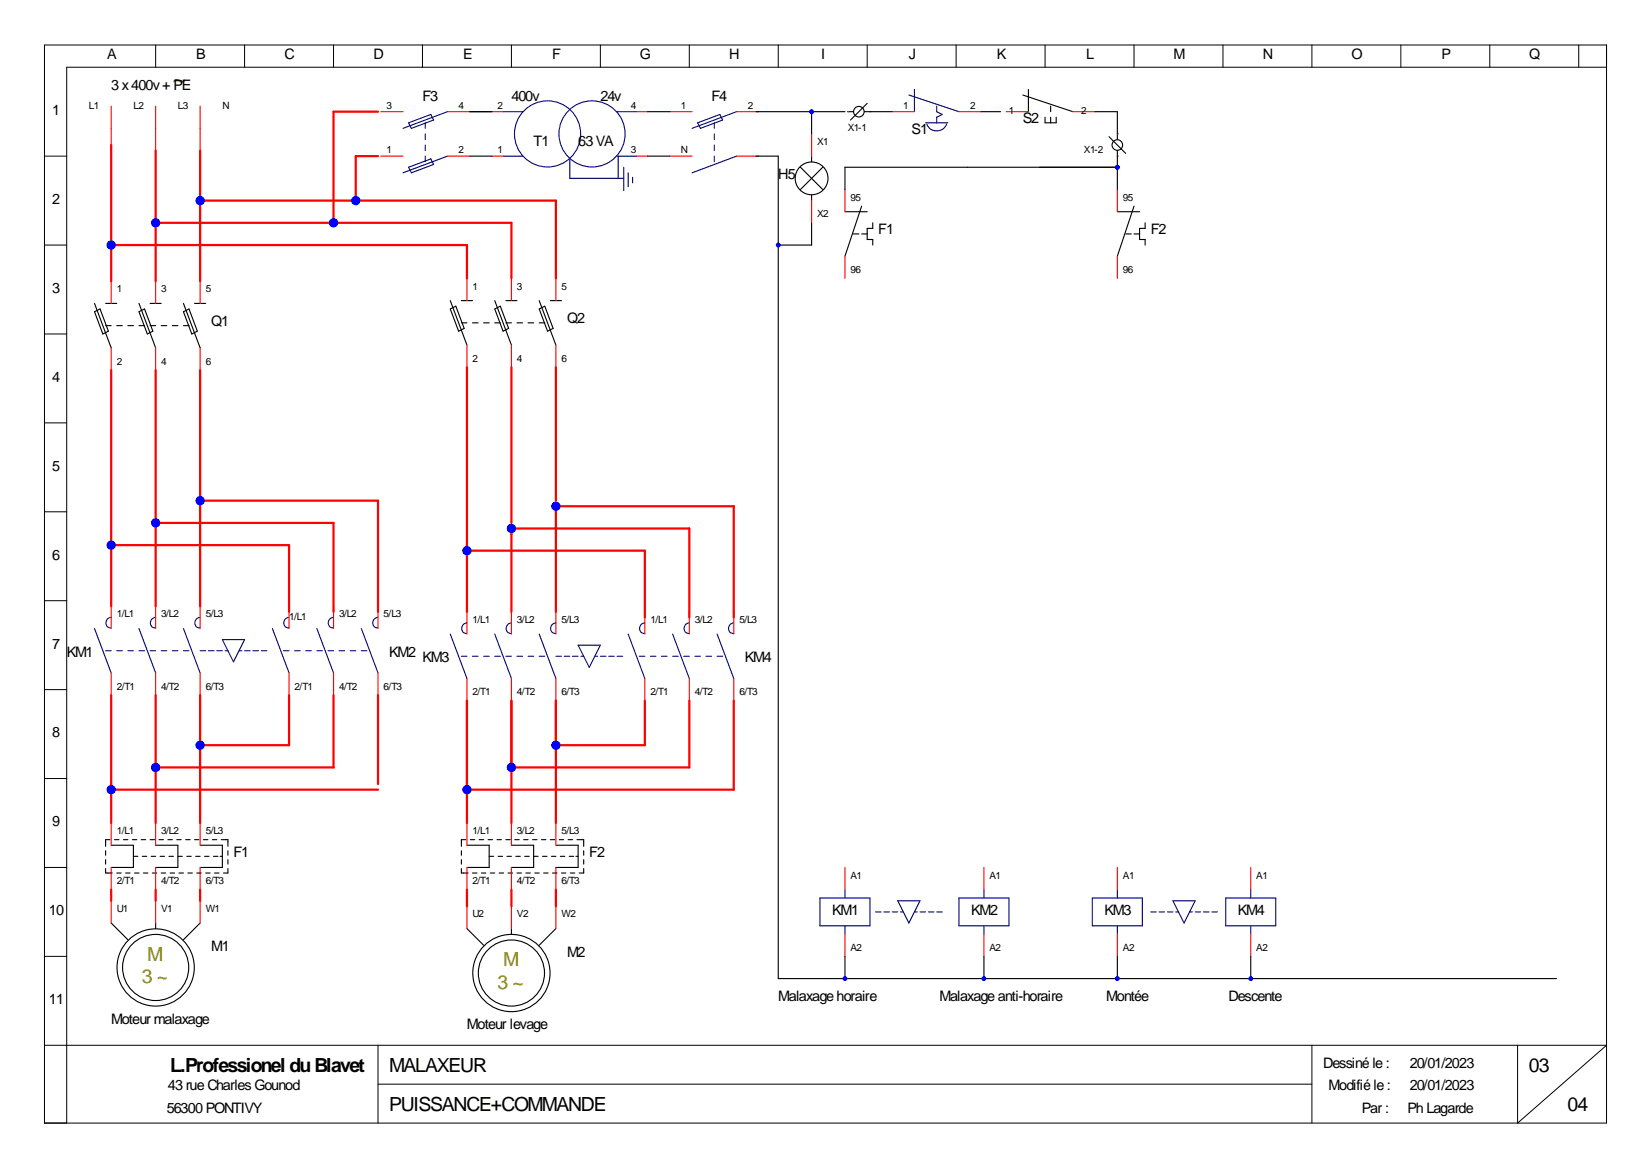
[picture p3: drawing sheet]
<svg xmlns="http://www.w3.org/2000/svg" width="297mm" height="210mm" viewBox="0 0 297 210" stroke-linecap="round" stroke-linejoin="round" font-family="sans-serif">
<g fill="none" stroke="#000" stroke-width=".18">
<path d="M8 8.1h281v194h-281zM28 8.1v4M44 8.1v4M60 8.1v4M76 8.1v4M92 8.1v4M108 8.1v4M124 8.1v4M140 8.1v4M156 8.1v4M172 8.1v4M188 8.1v4"/>
<path d="M204 8.1v4M220 8.1v4M236 8.1v4M252 8.1v4M268 8.1v4M284 8.1v4M289 12.1h-277v190M8 28.1h4M8 44.1h4M8 60.1h4M8 76.1h4M8 92.1h4"/>
<path d="M8 108.1h4M8 124.1h4M8 140.1h4M8 156.1h4M8 172.1h4M8 188.1h281l-16 14v-14M68 188.1v14M68 195.1h168M236 188.1v14"/>
</g>
<g fill="none" stroke="#f00" stroke-width=".2">
<path d="M20 19.1v8M28 19.1v8M36 19.1v8M68.5 20.1h4M68.5 28.1h4M80.5 20.1h4M80.5 28.1h4M88.5 20.1h2M88.5 28.1h2M114.5 20.1h2M114.5 28.1h2M120.5 20.1h4"/>
<path d="M120.5 28.1h4M132.5 20.1h4M132.5 28.1h4M146 24.1v4M146 36.1v4M152 34.1v4M152.5 20.1h.1M156.5 20.1h.1M160.5 20.1h4M172.5 20.1h4M181 20.1h4M193 20.1h4"/>
<path d="M201 24.1h.1M201 28.1h.1M201 34.1v4M20 50.6v4M28 50.6v4M36 50.6v4M84 50.1v4M92 50.1v4M100 50.1v4M152 46.1v4M201 46.1v4M20 62.6v4"/>
<path d="M28 62.6v4M36 62.6v4M84 62.1v4M92 62.1v4M100 62.1v4M20 109.1v4M28 109.1v4M36 109.1v4M52 109.1v4M60 109.1v4M68 109.1v4M84 110.1v4"/>
<path d="M92 110.1v4M100 110.1v4M116 110.1v4M124 110.1v4M132 110.1v4M20 121.1v4M28 121.1v4M36 121.1v4M52 121.1v4M60 121.1v4M68 121.1v4M84 122.1v4"/>
<path d="M92 122.1v4M100 122.1v4M116 122.1v4M124 122.1v4M132 122.1v4M20 148.1v4M20 156.1v4M28 148.1v4M28 156.1v4M36 148.1v4M36 156.1v4M84 148.1v4"/>
<path d="M84 156.1v4M92 148.1v4M92 156.1v4M100 148.1v4M100 156.1v4M152 156.1v4M177 156.1v4M201 156.1v4M225 156.1v4M20 162.1v4M28 162.1v4M36 162.1v4"/>
<path d="M84 163.1v4M92 163.1v4M100 163.1v4M152 168.1v4M177 168.1v4M201 168.1v4M225 168.1v4"/>
</g>
<g fill="none" stroke="#000080" stroke-width=".2">
<path d="M163.5 17.1l9 3M164.5 16.1v4M168.5 19.1v1l1 .5-1 .5v1M73.5 30.1l4-1.5 .5 1-4 1.5zM73.5 22.1l4-1.5 .5 1-4 1.5zM76.5 22.1v1M76.5 24.1v1M76.5 26.1v1M76.5 28.1v1M80.5 20.1l-8 3M80.5 28.1l-8 3M90.5 20.1h3.5"/>
<path d="M90.5 28.1h3.5M102.5 28.6v3.5h9.7M111 20.1h3.5M111 28.1h3.5M111.2 28.1v4M112.2 30.1v4.2M113 31.1v2.5M113.8 31.9v1M125.5 22.1l4-1.5 .5 1-4 1.5zM128.5 22.1v1M128.5 24.1v1M128.5 26.1v1"/>
<path d="M128.5 28.1v1M132.5 20.1l-8 3M132.5 28.1l-8 3M166.5 22.1h4M166.7 22.3a1.92 1.92 0 0 0 1.8 1.2 1.92 1.92 0 0 0 1.8-1.2M17 113.1l3 8M19 117.1h1M20 111.1a.95 .95 0 0 0-1 .9 .95 .95 0 0 0 1 1M21 117.1h1M23 117.1h1M25 113.1l3 8M25 117.1h1"/>
<path d="M27 117.1h1M28 111.1a.95 .95 0 0 0-1 .9 .95 .95 0 0 0 1 1M29 117.1h1M31 117.1h1M33 113.1l3 8M33 117.1h1M36 111.1a.95 .95 0 0 0-1 .9 .95 .95 0 0 0 1 1M36 117.1h1M37.5 117.1h1M39 117.1h1M40 115.1h4l-2 4zM40.5 117.1h.5"/>
<path d="M43 117.1h.5M44 117.1h1M45.5 117.1h1M47 117.1h1M49 113.1l3 8M51 117.1h1M52 111.1a.95 .95 0 0 0-1 .9 .95 .95 0 0 0 1 1M53 117.1h1M55 117.1h1M57 117.1h1M57 113.1l3 8M59 117.1h1"/>
<path d="M60 111.1a.95 .95 0 0 0-1 .9 .95 .95 0 0 0 1 1M61 117.1h1M63 117.1h1M65 117.1h1M65 113.1l3 8M68 111.1a.95 .95 0 0 0-1 .9 .95 .95 0 0 0 1 1M81 114.1l3 8M83 118.1h1M84 112.1a.95 .95 0 0 0-1 .9 .95 .95 0 0 0 1 1M85 118.1h1M87 118.1h1M89 118.1h1"/>
<path d="M89 114.1l3 8M91 118.1h1M92 112.1a.95 .95 0 0 0-1 .9 .95 .95 0 0 0 1 1M93 118.1h1M95 118.1h1M97 118.1h1M97 114.1l3 8M100 112.1a.95 .95 0 0 0-1 .9 .95 .95 0 0 0 1 1M100 118.1h1M101.5 118.1h1M103 118.1h1M104 116.1h4l-2 4z"/>
<path d="M104.5 118.1h.5M107 118.1h.5M108 118.1h1M109.5 118.1h1M111 118.1h1M113 114.1l3 8M115 118.1h1M116 112.1a.95 .95 0 0 0-1 .9 .95 .95 0 0 0 1 1M117 118.1h1M119 118.1h1M121 114.1l3 8M121 118.1h1"/>
<path d="M123 118.1h1M124 112.1a.95 .95 0 0 0-1 .9 .95 .95 0 0 0 1 1M125 118.1h1M127 118.1h1M129 114.1l3 8M129 118.1h1M132 112.1a.95 .95 0 0 0-1 .9 .95 .95 0 0 0 1 1M147.5 161.6h9v5h-9zM152 160.1v1.5M152 166.6v1.5M157.5 164.1h1M159 164.1h1"/>
<path d="M160.5 164.1h1M161.5 162.1h4l-2 4zM162 164.1h.5M164.5 164.1h.5M165.5 164.1h1M167 164.1h1M168.5 164.1h1M172.5 161.6h9v5h-9zM177 160.1v1.5M177 166.6v1.5M196.5 161.6h9v5h-9zM201 160.1v1.5"/>
<path d="M201 166.6v1.5M207 164.1h1M208.5 164.1h1M210 164.1h1M211 162.1h4l-2 4zM211.5 164.1h.5M214 164.1h.5M215 164.1h1M216.5 164.1h1M218 164.1h1M220.5 161.6h9v5h-9zM225 160.1v1.5"/>
<path d="M225 166.6v1.5"/>
<circle cx="98.5" cy="24.1" r="6"/>
<circle cx="106.5" cy="24.1" r="6"/>
</g>
<g fill="none" stroke="#000" stroke-width=".2">
<path d="M156 18.6l-3 3M184 17.1l9 3M185 16.1v4M189 19.1v1M84.5 20.1h4M84.5 28.1h4M116.5 20.1h4M116.5 28.1h4M136 20.1h16M136 28.1h4v148h140M144 30.1l4 4M146 20.1v4"/>
<path d="M146 28.1v1M146 35.1v1M148 30.1l-4 4M152 38.1h4M152.5 20.1h1M155 37.1l-3 9M155.5 20.1h5M176.5 20.1h3.5M188 21.1v1h2v-1M189 21.1v1M197 20.1h4v5M199.5 24.6l3 3"/>
<path d="M201 27.1v7M201 38.1h4M201 30.1h-49v4M204 37.1l-3 9M17 54.6l3 8M17 56.1l1-.5 1.5 4-1 .5zM19 58.6h1M19 54.6h2M21 58.6h1M23 58.6h1M25 54.6l3 8M25 58.6h1"/>
<path d="M25 56.1l1-.5 1.5 4-1 .5zM27 58.6h1M27 54.6h2M29 58.6h1M31 58.6h1M33 54.6l3 8M33 58.6h1M33 56.1l1-.5 1.5 4-1 .5zM35 54.6h2M81 54.1l3 8M81 55.6l1-.5 1.5 4-1 .5zM83 58.1h1"/>
<path d="M83 54.1h2M85 58.1h1M87 58.1h1M89 54.1l3 8M89 58.1h1M89 55.6l1-.5 1.5 4-1 .5zM91 58.1h1M91 54.1h2M93 58.1h1M95 58.1h1M97 54.1l3 8M97 58.1h1"/>
<path d="M97 55.6l1-.5 1.5 4-1 .5zM99 54.1h2M146 40.1v4h-6M153.5 42.1h1M155 42.1h1M157 40.1v1h-1v2h1v1M202.5 42.1h1M204 42.1h1M206 40.1v1h-1v2h1v1M19 156.3v.8h1.2M19 153.1v.8M19 154.7v.8"/>
<path d="M19.8 151.1h-.8v1.2M20 152.1h4v4h-4M20.6 151.1h.8M21 157.1h.8M22.2 151.1h.8M22.6 157.1h.8M23.8 151.1h.8M24 154.1h.8M24.2 157.1h.8M25.4 151.1h.8M25.6 154.1h.8M25.8 157.1h.8"/>
<path d="M27 151.1h.8M27.2 154.1h.8M27.4 157.1h.8M28 152.1h4v4h-4M28.6 151.1h.8M28.8 154.1h.8M29 157.1h.8M30.2 151.1h.8M30.4 154.1h.8M30.6 157.1h.8M31.8 151.1h.8M32 154.1h.8"/>
<path d="M32.2 157.1h.8M33.4 151.1h.8M33.6 154.1h.8M33.8 157.1h.8M35 151.1h.8M35.2 154.1h.8M35.4 157.1h.8M36 152.1h4v4h-4M36.6 151.1h.8M36.8 154.1h.8M37 157.1h.8M38.2 151.1h.8"/>
<path d="M38.4 154.1h.8M38.6 157.1h.8M39.6 154.1h.4M39.8 151.1h1.2v1.2M41 156.3v.8h-.8M41 153.1v.8M41 154.7v.8M83 156.3v.8h1.2M83 153.1v.8M83 154.7v.8M83.8 151.1h-.8v1.2M84 152.1h4v4h-4"/>
<path d="M84.6 151.1h.8M85 157.1h.8M86.2 151.1h.8M86.6 157.1h.8M87.8 151.1h.8M88 154.1h.8M88.2 157.1h.8M89.4 151.1h.8M89.6 154.1h.8M89.8 157.1h.8M91 151.1h.8M91.2 154.1h.8"/>
<path d="M91.4 157.1h.8M92 152.1h4v4h-4M92.6 151.1h.8M92.8 154.1h.8M93 157.1h.8M94.2 151.1h.8M94.4 154.1h.8M94.6 157.1h.8M95.8 151.1h.8M96 154.1h.8M96.2 157.1h.8M97.4 151.1h.8"/>
<path d="M97.6 154.1h.8M97.8 157.1h.8M99 151.1h.8M99.2 154.1h.8M99.4 157.1h.8M100 152.1h4v4h-4M100.6 151.1h.8M100.8 154.1h.8M101 157.1h.8M102.2 151.1h.8M102.4 154.1h.8M102.6 157.1h.8"/>
<path d="M103.6 154.1h.4M103.8 151.1h1.2v1.2M105 153.1v.8M105 154.7v.8M105 156.3v.8h-.8M20 166.1l3 3M28 166.1v1M36 166.1l-3 3M84 167.1l3 3M92 167.1v1M100 167.1l-3 3M152 172.1v4"/>
<path d="M177 172.1v4M201 172.1v4M225 172.1v4"/>
<circle cx="146" cy="32.1" r="2.95"/>
<circle cx="154.5" cy="20.1" r=".95"/>
<circle cx="201" cy="26.1" r=".95"/>
<circle cx="28" cy="174.1" r="7"/>
<circle cx="28" cy="174.1" r="6"/>
<circle cx="92" cy="175.1" r="7"/>
<circle cx="92" cy="175.1" r="6"/>
</g>
<g fill="none" stroke="#f00" stroke-width=".4">
<path d="M20 26.1v24.5M28 27.1v23.5M36 36.1h64v14M36 27.1v23.5M68 20.1h-8v20M68 28.1h-4v8M20 44.1h64v6M28 40.1h64v10M20 66.6v42.5M28 66.6v42.5M36 66.6v42.5M84 66.1v44"/>
<path d="M92 66.1v28M100 66.1v24M20 98.1h32v12M28 94.1h32v16M36 90.1h32v20M84 99.1h32v12M92 110.1v-15h32v16M100 110.1v-19h32v20M20 125.1v23M28 125.1v23M36 125.1v23M52 125.1v9h-16"/>
<path d="M60 125.1v13h-32M68 125.1v16M84 126.1v22M92 126.1v22M100 126.1v22M116 126.1v8h-16M124 126.1v12h-32M132 126.1v16h-48M20 142.1h48M20 160.1v2M28 160.1v2M36 160.1v2"/>
<path d="M84 160.1v3M92 160.1v3M100 160.1v3"/>
</g>
<g fill="#00f" stroke="#00f" stroke-width=".18">
<circle cx="36" cy="90.1" r=".75"/>
<circle cx="28" cy="94.1" r=".75"/>
<circle cx="20" cy="98.1" r=".75"/>
<circle cx="100" cy="134.1" r=".75"/>
<circle cx="92" cy="138.1" r=".75"/>
<circle cx="20" cy="44.1" r=".75"/>
<circle cx="84" cy="142.1" r=".75"/>
<circle cx="100" cy="91.1" r=".75"/>
<circle cx="92" cy="95.1" r=".75"/>
<circle cx="84" cy="99.1" r=".75"/>
<circle cx="36" cy="36.1" r=".75"/>
<circle cx="20" cy="142.1" r=".75"/>
<circle cx="28" cy="138.1" r=".75"/>
<circle cx="36" cy="134.1" r=".75"/>
<circle cx="201" cy="30.1" r=".35"/>
<circle cx="201" cy="176.1" r=".35"/>
<circle cx="177" cy="176.1" r=".35"/>
<circle cx="152" cy="176.1" r=".35"/>
<circle cx="28" cy="40.1" r=".75"/>
<circle cx="64" cy="36.1" r=".75"/>
<circle cx="60" cy="40.1" r=".75"/>
<circle cx="146" cy="20.1" r=".35"/>
<circle cx="140" cy="44.1" r=".35"/>
<circle cx="225" cy="176.1" r=".35"/>
</g>
<text font-size="4.4" fill="#808000" x="31" y="15.6">~</text>
<g font-size="3.5" fill="#808000">
<text x="26.5" y="172.9">M</text>
<text x="90.5" y="173.9">M</text>
<text x="25.5" y="176.9">3 ~</text>
<text x="89.5" y="177.9">3 ~</text>
</g>
<g font-size="3.5">
<text x="30.6" y="192.9">L.Professionel duBlavet</text>
<text x="70" y="192.9">MALAXEUR</text>
<text x="275" y="192.9">03</text>
<text x="70" y="199.9">PUISSANCE+COMMANDE</text>
<text x="282" y="199.9">04</text>
</g>
<g font-size="2.6">
<text x="19.3" y="10.7">A</text>
<text x="35.3" y="10.7">B</text>
<text x="51.2" y="10.7">C</text>
<text x="67.2" y="10.7">D</text>
<text x="83.3" y="10.7">E</text>
<text x="99.3" y="10.7">F</text>
<text x="115.1" y="10.7">G</text>
<text x="131.2" y="10.7">H</text>
<text x="147.7" y="10.7">I</text>
<text x="163.5" y="10.7">J</text>
<text x="179.3" y="10.7">K</text>
<text x="195.4" y="10.7">L</text>
<text x="211.1" y="10.7">M</text>
<text x="227.2" y="10.7">N</text>
<text x="243.1" y="10.7">O</text>
<text x="259.3" y="10.7">P</text>
<text x="275.1" y="10.7">Q</text>
<text x="20" y="16.2">3 x400v+ PE</text>
<text x="9.4" y="20.7">1</text>
<text x="76" y="18.2">F3</text>
<text x="92" y="18.2">400v</text>
<text x="108" y="18.2">24v</text>
<text x="128" y="18.2">F4</text>
<text x="184" y="22.2">S2</text>
<text x="96" y="26.2">T1</text>
<text x="104" y="26.2">63 VA</text>
<text x="164" y="24.2">S1</text>
<text x="140" y="32.2">H5</text>
<text x="9.4" y="36.7">2</text>
<text x="158" y="42.2">F1</text>
<text x="207" y="42.2">F2</text>
<text x="9.4" y="52.7">3</text>
<text x="38" y="58.7">Q1</text>
<text x="102" y="58.2">Q2</text>
<text x="9.4" y="68.7">4</text>
<text x="9.4" y="84.7">5</text>
<text x="9.4" y="100.7">6</text>
<text x="9.4" y="116.7">7</text>
<text x="12" y="118.2">KM1</text>
<text x="70" y="118.2">KM2</text>
<text x="76" y="119.2">KM3</text>
<text x="134" y="119.2">KM4</text>
<text x="9.4" y="132.7">8</text>
<text x="9.4" y="148.7">9</text>
<text x="42" y="154.2">F1</text>
<text x="106" y="154.2">F2</text>
<text x="8.8" y="164.7">10</text>
<text x="149.7" y="164.7">KM1</text>
<text x="174.7" y="164.7">KM2</text>
<text x="198.7" y="164.7">KM3</text>
<text x="222.7" y="164.7">KM4</text>
<text x="38" y="171.2">M1</text>
<text x="102" y="172.2">M2</text>
<text x="8.8" y="180.7">11</text>
<text x="20" y="184.2">Moteur malaxage</text>
<text x="84" y="185.2">Moteur levage</text>
<text x="140" y="180.2">Malaxage horaire</text>
<text x="169" y="180.2">Malaxage anti-horaire</text>
<text x="199" y="180.2">Montée</text>
<text x="221" y="180.2">Descente</text>
<text x="30.2" y="196.2">43 rue Charles Gounod</text>
<text x="238" y="192.2">Dessiné le :</text>
<text x="239" y="196.2">Modifié le :</text>
<text x="253.6" y="192.2">20/01/2023</text>
<text x="253.6" y="196.2">20/01/2023</text>
<text x="30" y="200.2">56300 PONTIVY</text>
<text x="245" y="200.2">Par :</text>
<text x="253.2" y="200.2">Ph Lagarde</text>
</g>
<g font-size="1.8">
<text x="16" y="19.6">L1</text>
<text x="24" y="19.6">L2</text>
<text x="32" y="19.6">L3</text>
<text x="40" y="19.6">N</text>
<text x="69.5" y="19.6">3</text>
<text x="82.5" y="19.6">4</text>
<text x="89.5" y="19.6">2</text>
<text x="113.5" y="19.6">4</text>
<text x="122.5" y="19.6">1</text>
<text x="134.5" y="19.6">2</text>
<text x="152.5" y="23.6">X1-1</text>
<text x="162.5" y="19.6">1</text>
<text x="174.5" y="19.6">2</text>
<text x="181.5" y="20.6">1</text>
<text x="194.5" y="20.6">2</text>
<text x="69.5" y="27.6">1</text>
<text x="82.5" y="27.6">2</text>
<text x="89.5" y="27.6">1</text>
<text x="113.5" y="27.6">3</text>
<text x="122.5" y="27.6">N</text>
<text x="147" y="26.1">X1</text>
<text x="195" y="27.6">X1-2</text>
<text x="147" y="39.1">X2</text>
<text x="153" y="36.1">95</text>
<text x="202" y="36.1">95</text>
<text x="21" y="52.6">1</text>
<text x="29" y="52.6">3</text>
<text x="37" y="52.6">5</text>
<text x="85" y="52.1">1</text>
<text x="93" y="52.1">3</text>
<text x="101" y="52.1">5</text>
<text x="153" y="49.1">96</text>
<text x="202" y="49.1">96</text>
<text x="21" y="65.6">2</text>
<text x="29" y="65.6">4</text>
<text x="37" y="65.6">6</text>
<text x="85" y="65.1">2</text>
<text x="93" y="65.1">4</text>
<text x="101" y="65.1">6</text>
<text x="21" y="111.1">1/L1</text>
<text x="29" y="111.1">3/L2</text>
<text x="37" y="111.1">5/L3</text>
<text x="52" y="111.6">1/L1</text>
<text x="61" y="111.1">3/L2</text>
<text x="69" y="111.1">5/L3</text>
<text x="85" y="112.1">1/L1</text>
<text x="93" y="112.1">3/L2</text>
<text x="101" y="112.1">5/L3</text>
<text x="117" y="112.1">1/L1</text>
<text x="125" y="112.1">3/L2</text>
<text x="133" y="112.1">5/L3</text>
<text x="21" y="124.1">2/T1</text>
<text x="29" y="124.1">4/T2</text>
<text x="37" y="124.1">6/T3</text>
<text x="53" y="124.1">2/T1</text>
<text x="61" y="124.1">4/T2</text>
<text x="69" y="124.1">6/T3</text>
<text x="85" y="125.1">2/T1</text>
<text x="93" y="125.1">4/T2</text>
<text x="101" y="125.1">6/T3</text>
<text x="117" y="125.1">2/T1</text>
<text x="125" y="125.1">4/T2</text>
<text x="133" y="125.1">6/T3</text>
<text x="21" y="150.1">1/L1</text>
<text x="29" y="150.1">3/L2</text>
<text x="37" y="150.1">5/L3</text>
<text x="85" y="150.1">1/L1</text>
<text x="93" y="150.1">3/L2</text>
<text x="101" y="150.1">5/L3</text>
<text x="21" y="159.1">2/T1</text>
<text x="29" y="159.1">4/T2</text>
<text x="37" y="159.1">6/T3</text>
<text x="85" y="159.1">2/T1</text>
<text x="93" y="159.1">4/T2</text>
<text x="101" y="159.1">6/T3</text>
<text x="153" y="158.1">A1</text>
<text x="178" y="158.1">A1</text>
<text x="202" y="158.1">A1</text>
<text x="226" y="158.1">A1</text>
<text x="21" y="164.1">U1</text>
<text x="29" y="164.1">V1</text>
<text x="37" y="164.1">W1</text>
<text x="85" y="165.1">U2</text>
<text x="93" y="165.1">V2</text>
<text x="101" y="165.1">W2</text>
<text x="153" y="171.1">A2</text>
<text x="178" y="171.1">A2</text>
<text x="202" y="171.1">A2</text>
<text x="226" y="171.1">A2</text>
</g>
</svg>
